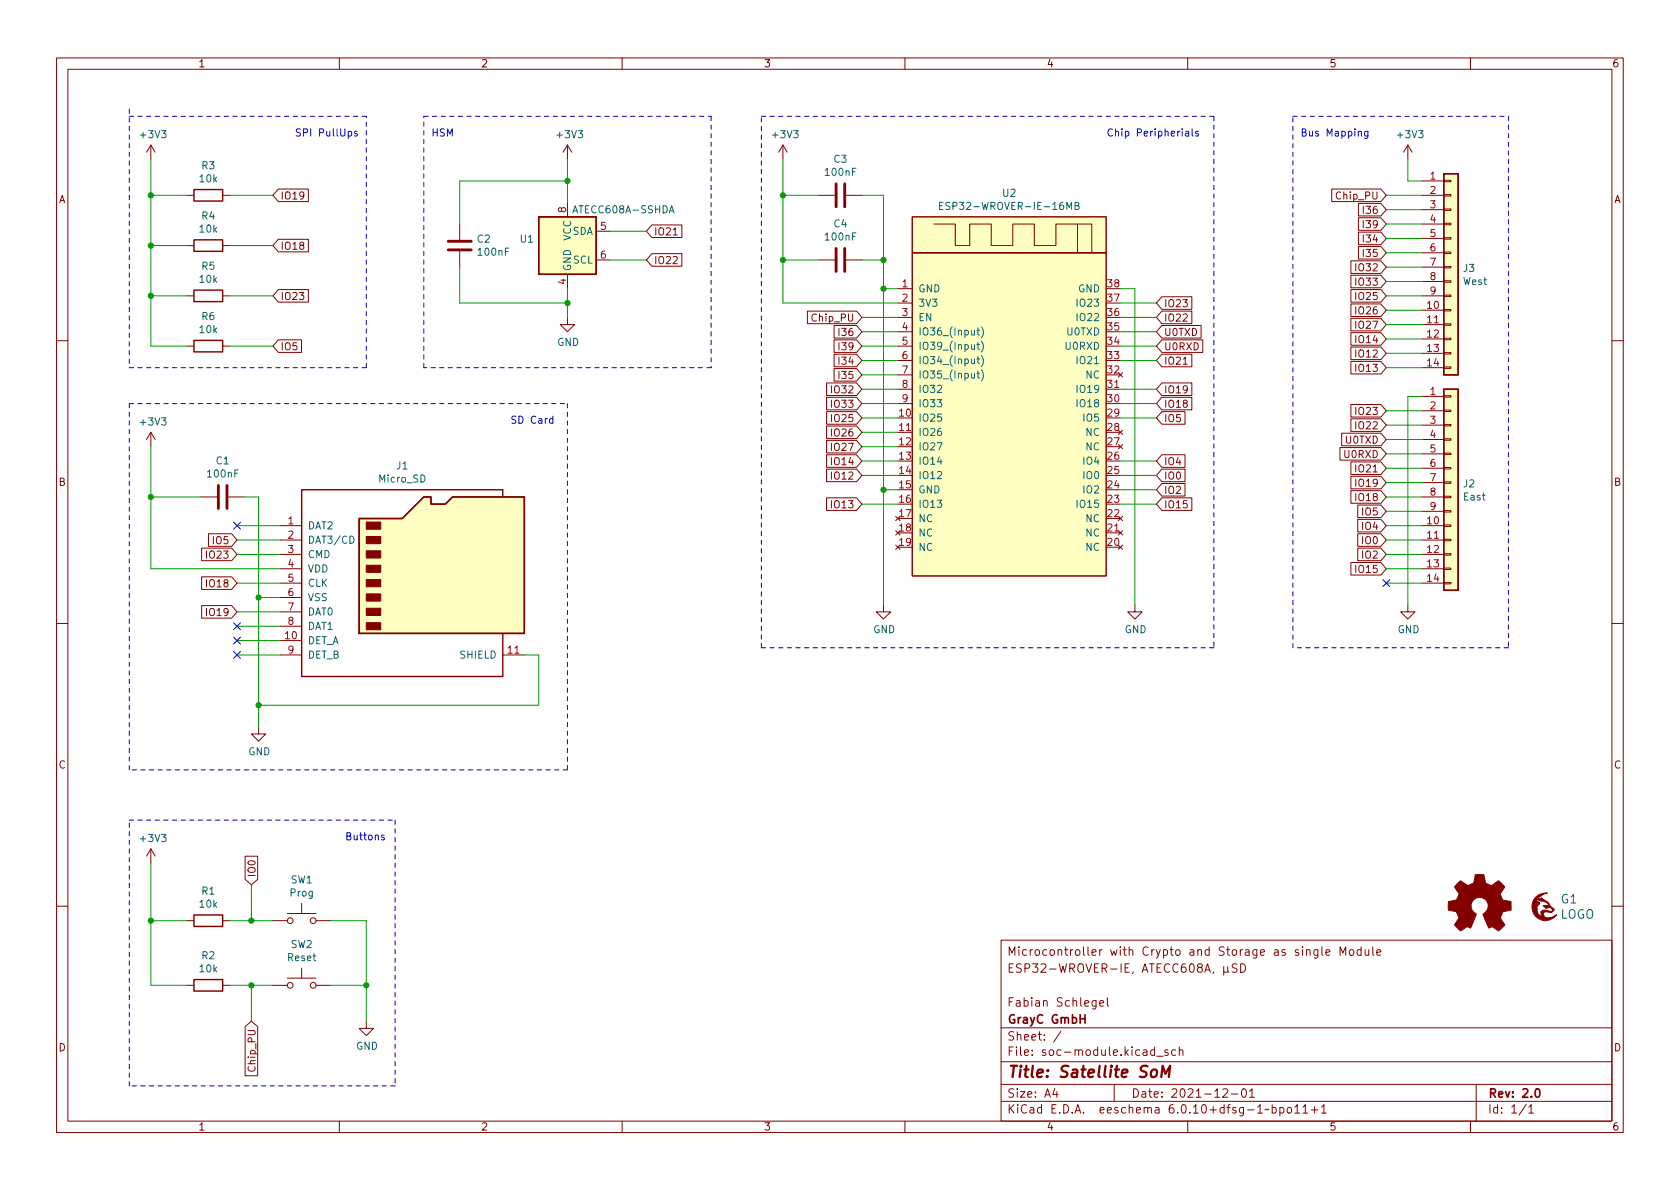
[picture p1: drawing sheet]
<svg xmlns="http://www.w3.org/2000/svg" width="297mm" height="210mm" viewBox="0 0 297 210" stroke-linecap="round" stroke-linejoin="round" font-family="sans-serif">
<g fill="none" stroke="#840000" stroke-width=".18">
<path d="M10 10.2h277v190.1h-277zM12 12.2h273v186.1h-273zM60 10.2v2M110 10.2v2M160 10.2v2M210 10.2v2M260 10.2v2M26.7 25.6v2.6M26.7 25.6l-.8 1.3M26.7 25.6l.7 1.3M33 34.5h1.3M39.4 34.5h1.2"/>
<path d="M49.2 33.4h5.3v2.2h-5.3l-.9-1.1zM81.3 39.6v2.8M100.3 25.6v2.6M100.3 35.8v2.5M100.3 25.6l-.7 1.3M100.3 25.6l.8 1.3M115.3 39.8h5.3v2.2h-5.3l-1-1.1zM138.4 25.6l-.7 1.3M138.4 25.6v2.6M138.4 25.6l.8 1.3M144.8 34.5h2.8M149.6 34.5h2.8"/>
<path d="M161.3 38.3h34.3v6.4h-34.3zM165.1 39.6h3.8v3.8h2.5v-3.8h3.9v3.8h3.8v-3.8h3.8v3.8h3.8v-3.8h3.8v5.1M190.5 39.6h2.5v5.1M235.5 33.4h8.7l.9 1.1-.9 1.1h-8.7zM240.2 38.5h4l.9 1.1-.9 1.1h-4zM240.2 36h4l.9 1.1-.9 1.1h-4zM248.9 25.6l-.7 1.3M248.9 25.6v2.6M248.9 25.6l.8 1.3M251.5 34.5h3.8M251.5 32h3.8M251.5 37.1h3.8"/>
<path d="M251.5 39.6h3.8M255.3 39.5h1.2v.2h-1.2zM255.3 37h1.2v.2h-1.2zM255.3 34.4h1.2v.3h-1.2zM255.3 31.9h1.2v.2h-1.2zM33 43.4h1.3M33 52.3h1.3M39.4 43.4h1.2M39.4 52.3h1.2M49.2 51.2h5.3v2.2h-5.3l-.9-1.1zM49.2 42.3h5.3v2.2h-5.3l-.9-1.1zM81.3 44.4v2.8"/>
<path d="M100.3 56.1v1.3h1.3l-1.3 1.3-1.2-1.3h1.2M100.3 48.5v2.5M105.4 40.9h2.5M105.4 46h2.5M115.3 44.9h5.3v2.2h-5.3l-1-1.1zM119 41.6h.8M142.8 55h8.6l1 1.1-1 1.1h-8.6zM144.8 46h2.8M147.5 57.6h3.9l1 1.1-1 1.1h-3.9zM149.6 46h2.8M158.7 51h2.6M158.7 53.6h2.6"/>
<path d="M158.7 56.1h2.6M158.7 58.7h2.6M161.3 44.7h34.3v57.1h-34.3zM205.4 57.6h7v2.2h-7l-.9-1.1zM205.4 52.5h5.3v2.2h-5.3l-.9-1.1zM205.4 55h5.3v2.2h-5.3l-.9-1.1zM238.9 56.3h5.3l.9 1.1-.9 1.1h-5.3zM238.9 46.1h5.3l.9 1.1-.9 1.1h-5.3zM238.9 48.7h5.3l.9 1.1-.9 1.1h-5.3zM238.9 53.7h5.3l.9 1.2-.9 1.1h-5.3zM238.9 58.8h5.3l.9 1.1-.9 1.1h-5.3zM238.9 51.2h5.3l.9 1.1-.9 1.1h-5.3z"/>
<path d="M240.2 41h4l.9 1.2-.9 1.1h-4zM240.2 43.6h4l.9 1.1-.9 1.1h-4zM251.5 52.3h3.8M251.5 54.9h3.8M251.5 57.4h3.8M251.5 59.9h3.8M251.5 42.2h3.8M251.5 44.7h3.8M251.5 47.2h3.8M251.5 49.8h3.8M255.3 59.8h1.2v.3h-1.2zM255.3 57.3h1.2v.2h-1.2z"/>
<path d="M255.3 54.7h1.2v.3h-1.2zM255.3 52.2h1.2v.2h-1.2zM255.3 49.7h1.2v.2h-1.2zM255.3 47.1h1.2v.3h-1.2zM255.3 44.6h1.2v.2h-1.2zM255.3 42h1.2v.3h-1.2zM10 60.2h2M26.7 76.4v2.6M26.7 76.4l-.8 1.3M26.7 76.4l.7 1.3M33 61.2h1.3M39.4 61.2h1.2"/>
<path d="M49.2 60.1h4.1v2.2h-4.1l-.9-1.1zM146.1 77.9h5.3l1 1.1-1 1.1h-5.3zM146.1 67.7h5.3l1 1.1-1 1.1h-5.3zM146.1 70.3h5.3l1 1.1-1 1.1h-5.3zM146.1 75.3h5.3l1 1.1-1 1.2h-5.3zM146.1 72.8h5.3l1 1.1-1 1.1h-5.3zM147.5 65.2h3.9l1 1.1-1 1.1h-3.9zM147.5 60.1h3.9l1 1.1-1 1.1h-3.9zM147.5 62.6h3.9l1 1.1-1 1.2h-3.9zM158.7 61.2h2.6M158.7 76.4h2.6M158.7 68.8h2.6"/>
<path d="M158.7 63.7h2.6M158.7 66.3h2.6M158.7 71.4h2.6M195.6 68.8h2.5M197.7 78.6l.8 .8M197.7 76.1l.8 .7M197.7 65.9l.8 .8M198.5 78.6l-.8 .8M198.5 76.1l-.8 .7M198.5 65.9l-.8 .8M205.4 72.8h4.1v2.2h-4.1l-.9-1.1zM205.4 70.3h5.3v2.2h-5.3l-.9-1.1z"/>
<path d="M205.4 60.1h7.3v2.2h-7.3l-.9-1.1zM205.4 62.6h5.3v2.3h-5.3l-.9-1.2zM205.4 67.7h5.3v2.2h-5.3l-.9-1.1zM209.2 64.4h.7M236.9 79.1h7.3l.9 1.2-.9 1.1h-7.3zM237.2 76.6h7l.9 1.1-.9 1.1h-7zM238.9 61.4h5.3l.9 1.1-.9 1.1h-5.3zM238.9 63.9h5.3l.9 1.1-.9 1.1h-5.3zM238.9 71.5h5.3l.9 1.1-.9 1.1h-5.3zM238.9 74.1h5.3l.9 1.1-.9 1.1h-5.3zM251.5 62.5h3.8M251.5 65h3.8"/>
<path d="M251.5 70.1h3.8M251.5 72.6h3.8M251.5 75.2h3.8M251.5 77.7h3.8M255.3 64.9h1.2v.2h-1.2zM255.3 62.4h1.2v.2h-1.2zM255.3 77.6h1.2v.2h-1.2zM255.3 75.1h1.2v.2h-1.2zM255.3 72.5h1.2v.3h-1.2zM255.3 70h1.2v.2h-1.2zM285 60.2h2M35.6 87.9h2.8"/>
<path d="M35.7 96.9h5.3l.9 1.1-.9 1.1h-5.3zM36.9 94.4h4.1l.9 1.1-.9 1.1h-4.1zM40.4 87.9h2.8M49.5 93h3.8M49.5 95.5h3.8M49.5 98h3.8M146.1 80.4h5.3l1 1.1-1 1.1h-5.3zM146.1 83h5.3l1 1.1-1 1.1h-5.3zM146.1 88h5.3l1 1.1-1 1.2h-5.3zM158.4 91.3l.7 .8M158.4 93.8l.7 .8M158.4 96.4l.7 .7"/>
<path d="M159.1 91.3l-.7 .8M159.1 93.8l-.7 .8M159.1 96.4l-.7 .7M195.6 94.2h2.5M197.7 96.4l.8 .7M197.7 93.8l.8 .8M197.7 91.3l.8 .8M198.5 96.4l-.8 .7M198.5 93.8l-.8 .8M198.5 91.3l-.8 .8M205.4 80.4h4.1v2.2h-4.1l-.9-1.1zM205.4 88h5.3v2.3h-5.3l-.9-1.2z"/>
<path d="M205.4 85.5h4.1v2.2h-4.1l-.9-1.1zM205.4 83h4.1v2.2h-4.1l-.9-1.1zM238.9 81.7h5.3l.9 1.1-.9 1.1h-5.3zM238.9 84.2h5.3l.9 1.1-.9 1.1h-5.3zM238.9 86.8h5.3l.9 1.1-.9 1.1h-5.3zM238.9 99.5h5.3l.9 1.1-.9 1.1h-5.3zM240.1 91.8h4.1l.9 1.2-.9 1.1h-4.1zM240.1 89.3h4.1l.9 1.1-.9 1.1h-4.1zM240.1 94.4h4.1l.9 1.1-.9 1.1h-4.1zM240.1 96.9h4.1l.9 1.1-.9 1.1h-4.1zM251.5 87.9h3.8M251.5 93h3.8"/>
<path d="M251.5 95.5h3.8M251.5 98h3.8M251.5 80.3h3.8M251.5 82.8h3.8M251.5 85.3h3.8M251.5 90.4h3.8M255.3 97.9h1.2v.3h-1.2zM255.3 95.4h1.2v.2h-1.2zM255.3 92.8h1.2v.3h-1.2zM255.3 90.3h1.2v.2h-1.2zM255.3 87.8h1.2v.2h-1.2zM255.3 85.2h1.2v.3h-1.2z"/>
<path d="M255.3 82.7h1.2v.2h-1.2zM255.3 80.1h1.2v.3h-1.2zM10 110.2h2M35.7 102h5.3l.9 1.1-.9 1.1h-5.3zM35.7 107.1h5.3l.9 1.1-.9 1.1h-5.3zM49.5 100.6h3.8M49.5 103.1h3.8M49.5 113.3h3.8M49.5 115.8h3.8M49.5 105.7h3.8M49.5 108.2h3.8M49.5 110.7h3.8"/>
<path d="M88.9 115.8h3.8M156.2 106.9v1.3h1.3l-1.3 1.3-1.3-1.3h1.3M200.7 106.9v1.3h1.2l-1.2 1.3-1.3-1.3h1.3M248.9 106.9v1.3h1.3l-1.3 1.3-1.3-1.3h1.3M251.5 100.6h3.8M251.5 103.1h3.8M255.3 103h1.2v.2h-1.2zM255.3 100.5h1.2v.2h-1.2zM285 110.2h2M45.7 128.5v1.3h1.3l-1.3 1.3-1.3-1.3h1.3M26.7 150.1l-.8 1.3M26.7 150.1v2.5"/>
<path d="M26.7 150.1l.7 1.3M43.3 151.4h2.3v4.1l-1.2 1-1.1-1zM53.3 159.8v1.7M10 160.2h2M33 162.8h1.3M33 174.2h1.3M39.4 162.8h1.2M39.4 174.2h1.2M48.3 162.8h2.5M48.3 174.2h2.5M50.8 161.5h5.1M50.8 173h5.1"/>
<path d="M53.3 171.2v1.8M55.9 162.8h2.5M55.9 174.2h2.5M177 166.3h108v32h-108zM178.4 171.1h.5M179.1 170.4h-.7v1.5h.7M180.6 170.5l-.6-.1-.2 .2v.4l.6 .3 .2 .3-.3 .3h-.6M181.2 171.2l.7-.1 .2-.2-.1-.3-.2-.2h-.6v1.5M182.6 170.4h.9l-.5 .6 .4 .1v.7l-.2 .1h-.4l-.2-.1M184.1 170.6l.5-.2 .3 .2v.3l-.9 1h.9M185.6 171.4h1.1M187.3 170.4l.3 1.5 .3-1 .3 1 .4-1.5"/>
<path d="M189.1 171.2l.8-.1 .1-.2-.1-.3-.2-.2h-.6v1.5M189.5 171.2l.5 .7M190.6 170.6a.5 .5 0 0 1 .6-.2 .5 .5 0 0 1 .4 .5v.5a.5 .5 0 0 1-.5 .6 .5 .5 0 0 1-.5-.6zM192 170.4l.5 1.5 .5-1.5M193.5 171.1h.5M193.8 176.9v1.2l-.3 .3h-.4M193.8 177l-.4-.1-.3 .3v.4l.1 .3h.6M194.2 170.4h-.7v1.5h.7M194.4 177.4l.7-.1v-.3l-.5-.1-.2 .2 .1 .8h.6M194.9 171.2l.7-.1 .1-.2-.1-.3-.2-.2h-.5v1.5M195.2 171.2l.5 .7M195.8 176.4v1.3l.2 .2"/>
<path d="M196.4 171.4h1.1M198.2 170.4v1.5M198.9 171.1h.5M199.6 170.4h-.7v1.5h.7M200.4 171.9l-.2 .2M201.9 171.9l.5-1.5 .5 1.5M202.1 171.5h.7M203.2 170.4h.9M203.6 170.4v1.5M204.6 171.1h.5M205.3 170.4h-.7v1.5h.7M206.8 170.6a.6 .6 0 0 0-.8 0 .6 .6 0 0 0-.1 .7 .56 .56 0 0 0 .3 .6 .56 .56 0 0 0 .6-.1"/>
<path d="M208.3 170.6a.6 .6 0 0 0-.8 0 .6 .6 0 0 0-.1 .7 .56 .56 0 0 0 .3 .6 .56 .56 0 0 0 .6-.1M209.6 170.4a.59 .59 0 0 0-.7 .7v.5l.1 .3h.4l.2-.1 .1-.5-.1-.2-.5-.1-.2 .3M210.4 170.6l.2-.2a.81 .81 0 0 1 .6 .7 .81 .81 0 0 1-.3 .8h-.1a.81 .81 0 0 1-.4-1.3zM212 171.1l-.3-.3 .1-.2 .2-.2 .4 .1 .2 .2-.1 .2-.6 .2-.2 .3 .1 .4 .2 .1h.4l.2-.3v-.2l-.3-.3M213 171.9l.5-1.5 .5 1.5M213.1 171.5h.8M214.6 171.9l-.2 .2M216.4 170.9v1.5M217.1 171.7l.2 .2M217.1 170.9l-.1 1h-.4l-.2-.2M218.7 170.5l-.6-.1-.2 .2v.4l.7 .3 .1 .3-.3 .3h-.5M219.4 170.4a.76 .76 0 0 1 .8 .8 .76 .76 0 0 1-.8 .7z"/>
<path d="M231 168.1l.2-.2 .4 .1v.9M233 167.9v1.2l-.3 .3h-.3M233 168l-.4-.1-.3 .3v.4l.1 .3h.6M233.7 167.4v1.3l.2 .2M234.4 168.4l.7-.1v-.3l-.5-.1-.2 .2 .1 .8h.6M236.9 168.9v-1.5l.5 1.1 .5-1.1v1.5M238.7 168l.4-.1 .3 .3v.4l-.3 .3h-.4l-.1-.3v-.4zM240.6 168l-.4-.1-.3 .3v.4l.2 .3h.5M240.6 167.4v1.5M241.4 167.9v1h.4l.2-.1M242 167.9v1M242.7 167.4v1.3l.2 .2"/>
<path d="M243.4 168.4l.7-.1v-.3l-.5-.1-.2 .2 .1 .8h.6M285 160.2h2M43.3 181.5l1.1-.9 1.2 .9v8.7h-2.3zM60 198.3v2M64.8 180.6v1.3h1.2l-1.2 1.2-1.3-1.2h1.3M110 198.3v2M160 198.3v2M177 194.8h108M177 191.8h108M177 187.8h108M177 181.8h108M186.5 192.5l-.4 1h1"/>
<path d="M186.9 193v1M187.6 182.4l-1.3 1.9M197 191.8v3M204.1 185.7l-.4-.1-.3 .3v.4l.2 .3h.5M204.1 185.1v1.5M204.5 186.8h1.1M206.5 185.7l-.4-.1-.2 .2 .1 .3 .5 .1v.4h-.6M207.9 185.7l-.5-.1-.3 .3v.4l.2 .3h.6M208.5 185.8l.2-.2 .4 .1v.9M208.5 185.1v1.5M210 198.3v2M216.2 192.7l.6-.2 .2 .2 .1 .3-1 1h1"/>
<path d="M217.7 193.5h1.2M219.7 192.6l.2-.1a.81 .81 0 0 1 .5 .7 .81 .81 0 0 1-.3 .8h-.1a.81 .81 0 0 1-.6-.6 .81 .81 0 0 1 .3-.8zM220.9 193l.5-.5v1.5M220.9 194h.9M224.4 196.1l-.3 .2-.2-.2-.3 .2M224.9 195.9l.5-.1 .2 .3v.4l-.1 .3h-.6M224.9 195.3v1.5M226.3 195.9l.4-.1 .3 .3v.4l-.1 .3h-.6M226.3 195.8v1.5M227.7 195.9l.4-.1 .3 .3v.4l-.3 .3h-.4l-.1-.3v-.4zM228.9 195.8l.5-.5v1.5M228.9 196.8h.9"/>
<path d="M230.4 195.8l.4-.5v1.5M230.4 196.8h.8M231.9 196.3h1.1M232.4 195.7v1.1M233.6 195.8l.5-.5v1.5M233.6 196.8h.9M260 198.3v2M261 191.8v6.5M269.9 195.3l-1.3 1.9M270.3 195.8l.4-.5v1.5M270.3 196.8h.9"/>
<circle cx="51.3" cy="162.8" r=".51"/>
<circle cx="51.3" cy="174.2" r=".51"/>
<circle cx="55.4" cy="174.2" r=".51"/>
<circle cx="55.4" cy="162.8" r=".51"/>
</g>
<path d="M191.8 179.4v1.5M191 180.1h.8M271.6 192.6l.2-.1a.82 .82 0 0 1 .6 .7 .82 .82 0 0 1-.3 .8h-.2a.81 .81 0 0 1-.6-.6 .81 .81 0 0 1 .3-.8z" fill="none" stroke="#840000" stroke-width=".3"/>
<path d="M203.7 189.3a.52 .52 0 0 1 .5-.2 .52 .52 0 0 1 .4 .4l-.1 .6a.55 .55 0 0 1-.5 .4 .55 .55 0 0 1-.5-.4zM205.3 190.5l.3-2 .5 1.4 .8-1.4-.2 2" fill="none" stroke="#840000" stroke-width=".4"/>
<path d="M147.8 32.5v4.1M149.4 32.5v4.1M79.2 44.2h4.1M79.2 42.7h4.1M147.8 43.9v4.1M149.4 43.9v4.1M38.6 85.8v4.1M40.1 85.8v4.1" fill="none" stroke="#840000" stroke-width=".51"/>
<path d="M34.3 33.5h5.1v2.1h-5.1zM95.2 38.3h10.2v10.2h-10.2zM255.3 30.7h2.5v35.6h-2.5zM34.3 42.4h5.1v2h-5.1zM34.3 51.3h5.1v2h-5.1zM34.3 60.2h5.1v2h-5.1zM255.3 68.8h2.5v35.6h-2.5zM63.5 91.7h7.6l3.8-3.8h1.3v1.2h2.5l1.3-1.2h12.7v24.1h-29.2zM88.9 87.9v-1.3h-35.6v33h35.6v-7.6M34.3 161.8h5.1v2h-5.1zM34.3 173.2h5.1v2.1h-5.1z" fill="none" stroke="#840000" stroke-width=".25"/>
<g fill="#ffffc2" stroke="#ffffc2" stroke-width=".18">
<path d="M95.2 38.3h10.2v10.2h-10.2z"/>
<path d="M255.3 30.7h2.5v35.6h-2.5z"/>
<path d="M255.3 68.8h2.5v35.6h-2.5z"/>
<path d="M161.3 44.7h34.3v57.1h-34.3z"/>
<path d="M161.3 38.3h34.3v6.4h-34.3z"/>
<path d="M63.5 91.7h7.6l3.8-3.8h1.3v1.2h2.5l1.3-1.2h12.7v24.1h-29.2z"/>
</g>
<g fill="none" stroke="#006464" stroke-width=".18">
<path d="M118.3 37.7l.5-1.3 .4 1.3M166.1 36.4h.5M166.7 35.8h-.6v1.2h.6M190.1 36.4l.5-.1 .1-.2v-.2l-.6-.1v1.2h.5l.1-.1 .1-.3-.3-.2M172.7 58.4h.5M172.9 58v1.1l.3 .1M173.5 57.8a1.46 1.46 0 0 1 0 1.9M172.7 60.9h.5M172.7 63.5h.5M172.7 66h.5M172.9 60.5v1.1l.3 .2M172.9 63.1v1l.3 .2"/>
<path d="M172.9 65.6v1.1l.3 .2M173.5 60.3a1.46 1.46 0 0 1 0 2M173.5 62.9a1.46 1.46 0 0 1 0 1.9M173.5 65.4a1.46 1.46 0 0 1 0 1.9M61.9 94.8a.64 .64 0 0 1 .7 .6 .64 .64 0 0 1-.7 .7z"/>
</g>
<g fill="#840000" stroke="#840000" stroke-width=".18">
<path d="M271.6 158.6a2.76 2.76 0 0 1 2-.7l-1.2 .5-.4 .5 .4 .1 .2-.2 .6 .4a1.65 1.65 0 0 1 .9 1.1l.7 .6a.73 .73 0 0 1-1 .4h-.6l-.3 .1a.67 .67 0 0 0 .2 .7 .67 .67 0 0 0 .7 .2 2.1 2.1 0 0 0 1.4-.6 2.37 2.37 0 0 1-3.1 .8 2.37 2.37 0 0 1-1.1-2.9h.9h-.9l.2-.4h.4l.1 .1 .5 .3a.68 .68 0 0 1-.4 .7v.3a1.25 1.25 0 0 0 .9 1.5l-.1-.2a.56 .56 0 0 1-.2-.6 .56 .56 0 0 1 .6-.4l1.4 .2 .1-.2-.2-.3-.3-.1-.7 .1-.2-.3h.3h-.3l-.3-.1 1-.1a1.38 1.38 0 0 0-1.4-.8l-.7-.2-.5 .1z"/>
<path d="M257.7 156.3l.6-.6 .8 .6a.62 .62 0 0 0 1 0h.2a1.62 1.62 0 0 0 .5-1.4l.1-.2h1.5l.1 .7a.74 .74 0 0 0 .7 1l.5 .2 1.3-.9 1 1.1-.4 .7a.75 .75 0 0 0-.1 1.2l.2 .5 1.5 .2v1.5l-1.4 .3-.1 .1a1.23 1.23 0 0 0-.3 1.2l.7 1-.1 .2-1 .9-.8-.5a.54 .54 0 0 0-.9 0l-1.1-2.4a2.33 2.33 0 0 0 .9-1.9 1.54 1.54 0 0 0-2.5-.7 1.54 1.54 0 0 0 .4 2.6l-1 2.4a.69 .69 0 0 0-1.1 .1l-.7 .4-1-1.1 .8-1.1-.3-.6a.71 .71 0 0 0-.9-.7l-.7-.2v-1.5h.4a1.11 1.11 0 0 0 1.3-.8 .72 .72 0 0 0-.2-1.2l-.4-.6z"/>
<path d="M64.8 110.1h2.5v1.3h-2.5z"/>
<path d="M64.8 107.6h2.5v1.2h-2.5z"/>
<path d="M64.8 105h2.5v1.3h-2.5z"/>
<path d="M64.8 102.5h2.5v1.3h-2.5z"/>
<path d="M64.8 99.9h2.5v1.3h-2.5z"/>
<path d="M64.8 97.4h2.5v1.3h-2.5z"/>
<path d="M64.8 94.9h2.5v1.2h-2.5z"/>
<path d="M64.8 92.3h2.5v1.3h-2.5z"/>
</g>
<path d="M61.6 23.3l.3-.1 .3 .3-.1 .5h-.5M63.2 23.3l-.3-.1-.2 .2v.2l.5 .1v.3h-.5M209.6 23.3h.5l.1 .8M210.2 23.5l-.5 .1-.1 .2 .1 .3 .5-.1M210.8 22.8v1.1l.2 .2M211.9 23.3l-.3-.1-.2 .2v.2l.5 .1v.3h-.5M241.9 23.2v1l-.3 .3-.3-.1M241.9 23.3l-.4-.1-.2 .3 .1 .5h.5M97.7 74.1l-.3-.1-.3 .3 .2 .5h.4M97.7 73.6v1.3M67.9 147.7h-.3l-.2 .2 .1 .1 .4 .2v.3h-.5" fill="none" stroke="#0000c2" stroke-width=".18"/>
<g fill="none" stroke="#0000c2" stroke-width=".18" stroke-dasharray=".8 .8">
<path d="M22.9 19.3v45.7M64.8 20.6h-41.9M74.9 20.6h50.8M125.7 20.6v44.4M134.6 20.6h80M214.6 20.6v93.9M228.6 20.6h38.1M266.7 20.6v93.9M22.9 65h41.9M22.9 71.4h77.4M64.8 65v-44.4M74.9 65v-44.4"/>
<path d="M100.3 71.4v64.7M125.7 65h-50.8M134.6 114.5v-93.9M214.6 114.5h-80M228.6 114.5v-93.9M266.7 114.5h-38.1M22.9 136.1v-64.7M100.3 136.1h-77.4M22.9 145h46.9M69.8 145v47M22.9 192v-47M69.8 192h-46.9"/>
</g>
<g fill="none" stroke="#009600" stroke-width=".18">
<path d="M26.7 28.2v33h6.3M26.7 34.5h6.3M40.6 34.5h7.7M100.3 28.2v7.6M100.3 32h-19v7.6M138.4 28.2v25.4h20.3M138.4 34.5h6.4M152.4 34.5h3.8v72.4M245.1 37.1h6.4M245.1 34.5h6.4M245.1 39.6h6.4M248.9 28.2v3.8h2.6"/>
<path d="M26.7 52.3h6.3M26.7 43.4h6.3M40.6 52.3h7.7M40.6 43.4h7.7M81.3 47.2v6.4h19M100.3 51v5.1M107.9 46h6.4M107.9 40.9h6.4M138.4 46h6.4M152.4 58.7h6.3M152.4 46h3.8M152.4 56.1h6.3"/>
<path d="M156.2 51h2.5M198.1 58.7h6.4M198.1 53.6h6.4M198.1 51h2.6v55.9M198.1 56.1h6.4M245.1 52.3h6.4M245.1 57.4h6.4M245.1 42.2h6.4M245.1 44.7h6.4M245.1 49.8h6.4M245.1 59.9h6.4M245.1 47.2h6.4"/>
<path d="M245.1 54.9h6.4M26.7 79v21.6h22.8M40.6 61.2h7.7M152.4 68.8h6.3M152.4 71.4h6.3M152.4 66.3h6.3M152.4 61.2h6.3M152.4 63.7h6.3M152.4 73.9h6.3M152.4 76.4h6.3M152.4 79h6.3M198.1 68.8h6.4"/>
<path d="M198.1 71.4h6.4M198.1 61.2h6.4M198.1 63.7h6.4M198.1 73.9h6.4M245.1 77.7h6.4M245.1 75.2h6.4M245.1 65h6.4M245.1 62.5h6.4M245.1 72.6h6.4M251.5 70.1h-2.6v36.8M26.7 87.9h8.9M41.9 98h7.6"/>
<path d="M41.9 93h7.6M41.9 95.5h7.6M43.2 87.9h2.5v40.6M152.4 81.5h6.3M152.4 89.1h6.3M152.4 84.1h6.3M156.2 86.6h2.5M198.1 86.6h6.4M198.1 81.5h6.4M198.1 89.1h6.4M198.1 84.1h6.4M245.1 98h6.4"/>
<path d="M245.1 85.3h6.4M245.1 87.9h6.4M245.1 80.3h6.4M245.1 93h6.4M245.1 95.5h6.4M245.1 82.8h6.4M245.1 90.4h6.4M41.9 115.8h7.6M41.9 110.7h7.6M41.9 113.3h7.6M41.9 103.1h7.6M41.9 108.2h7.6"/>
<path d="M45.7 105.7h3.8M92.7 115.8h2.5v8.9h-49.5M245.1 103.1h6.4M245.1 100.6h6.4M26.7 152.6v21.6h6.3M44.4 156.5v6.3M26.7 162.8h6.3M40.6 174.2h7.7M40.6 162.8h7.7M44.4 174.2v6.4M58.4 162.8h6.4v17.8M58.4 174.2h6.4"/>
</g>
<path d="M41.3 92.3l1.2 1.3M42.5 92.3l-1.2 1.3M41.3 115.2l1.2 1.2M41.3 110.1l1.2 1.2M41.3 112.7l1.2 1.2M42.5 115.2l-1.2 1.2M42.5 110.1l-1.2 1.2M42.5 112.7l-1.2 1.2M244.5 102.5l1.2 1.2M245.7 102.5l-1.2 1.2" fill="none" stroke="#000084" stroke-width=".18"/>
<g fill="#009600" stroke="#009600" stroke-width=".18">
<circle cx="26.7" cy="52.3" r=".46"/>
<circle cx="26.7" cy="43.4" r=".46"/>
<circle cx="26.7" cy="34.5" r=".46"/>
<circle cx="26.7" cy="87.9" r=".46"/>
<circle cx="138.4" cy="46" r=".46"/>
<circle cx="138.4" cy="34.5" r=".46"/>
<circle cx="26.7" cy="162.8" r=".46"/>
<circle cx="64.8" cy="174.2" r=".46"/>
<circle cx="44.4" cy="174.2" r=".46"/>
<circle cx="44.4" cy="162.8" r=".46"/>
<circle cx="100.3" cy="53.6" r=".46"/>
<circle cx="100.3" cy="32" r=".46"/>
<circle cx="156.2" cy="51" r=".46"/>
<circle cx="156.2" cy="86.6" r=".46"/>
<circle cx="156.2" cy="46" r=".46"/>
<circle cx="45.7" cy="105.7" r=".46"/>
<circle cx="45.7" cy="124.7" r=".46"/>
</g>
<text font-size="2.8" fill="#840000" x="178" y="190.6">Title: Satellite SoM</text>
<g font-size="2.1" fill="#006464">
<text x="276" y="159.8">G1</text>
<text x="275.8" y="162.5">LOGO</text>
</g>
<g font-size="2.1" fill="#840000">
<text x="178" y="169">Microcontroller with Crypto and Storage as single Module</text>
<text x="178" y="178">Fabian Schlegel</text>
<text x="178" y="184">Sheet: /</text>
<text x="178" y="181">GrayC GmbH</text>
<text x="178" y="186.7">File: soc-module.kicad_sch</text>
<text x="178" y="196.9">KiCad E.D.A. eeschema 6.0.10+dfsg-1~bpo11+1</text>
<text x="178" y="194.1">Size: A4</text>
<text x="200" y="194.1">Date: 2021-12-01</text>
<text x="263" y="194.1">Rev: 2.0</text>
<text x="263" y="196.9">Id: 1/1</text>
</g>
<g font-size="1.8" fill="#840000">
<text x="35" y="11.9">1</text>
<text x="85" y="11.9">2</text>
<text x="135" y="11.9">3</text>
<text x="185" y="11.9">4</text>
<text x="235" y="11.9">5</text>
<text x="285" y="11.9">6</text>
<text x="10.3" y="35.9">A</text>
<text x="49.5" y="35.3">IO19</text>
<text x="236.5" y="35.3">Chip_PU</text>
<text x="285.3" y="35.9">A</text>
<text x="115.6" y="41.6">IO21</text>
<text x="241.4" y="40.3">I39</text>
<text x="241.4" y="37.8">I36</text>
<text x="49.5" y="44.2">IO18</text>
<text x="115.6" y="46.7">IO22</text>
<text x="240" y="48">IO32</text>
<text x="241.4" y="42.9">I34</text>
<text x="241.4" y="45.4">I35</text>
<text x="49.5" y="53">IO23</text>
<text x="240" y="50.5">IO33</text>
<text x="240" y="53">IO25</text>
<text x="143.8" y="56.9">Chip_PU</text>
<text x="148.7" y="59.4">I36</text>
<text x="205.7" y="59.4">U0TXD</text>
<text x="205.7" y="54.3">IO23</text>
<text x="205.7" y="56.9">IO22</text>
<text x="240" y="58.1">IO27</text>
<text x="240" y="55.6">IO26</text>
<text x="49.5" y="61.9">IO5</text>
<text x="148.7" y="61.9">I39</text>
<text x="148.7" y="64.5">I34</text>
<text x="205.7" y="61.9">U0RXD</text>
<text x="205.7" y="64.5">IO21</text>
<text x="240" y="63.2">IO12</text>
<text x="240" y="60.7">IO14</text>
<text x="240" y="65.7">IO13</text>
<text x="147.3" y="69.6">IO32</text>
<text x="148.7" y="67">I35</text>
<text x="205.7" y="69.6">IO19</text>
<text x="147.3" y="72.1">IO33</text>
<text x="147.3" y="77.2">IO26</text>
<text x="147.3" y="74.6">IO25</text>
<text x="205.7" y="74.6">IO5</text>
<text x="205.7" y="72.1">IO18</text>
<text x="240" y="73.4">IO23</text>
<text x="240" y="75.9">IO22</text>
<text x="147.3" y="79.7">IO27</text>
<text x="147.3" y="82.3">IO14</text>
<text x="205.7" y="82.3">IO4</text>
<text x="237.8" y="81">U0RXD</text>
<text x="238" y="78.4">U0TXD</text>
<text x="240" y="83.5">IO21</text>
<text x="10.3" y="85.9">B</text>
<text x="147.3" y="84.8">IO12</text>
<text x="147.3" y="89.9">IO13</text>
<text x="205.7" y="89.9">IO15</text>
<text x="205.7" y="87.3">IO2</text>
<text x="205.7" y="84.8">IO0</text>
<text x="240" y="86.1">IO19</text>
<text x="240" y="88.6">IO18</text>
<text x="285.3" y="85.9">B</text>
<text x="241" y="93.7">IO4</text>
<text x="241" y="91.1">IO5</text>
<text x="36.8" y="98.8">IO23</text>
<text x="37.8" y="96.2">IO5</text>
<text x="240" y="101.3">IO15</text>
<text x="241" y="96.2">IO0</text>
<text x="241" y="98.8">IO2</text>
<text x="36.8" y="103.8">IO18</text>
<text x="36.8" y="108.9">IO19</text>
<text x="10.3" y="135.9">C</text>
<text x="285.3" y="135.9">C</text>
<text x="45.2" y="155.2" transform="rotate(-90 45.2 155.2)">IO0</text>
<text x="10.3" y="185.9">D</text>
<text x="285.3" y="185.9">D</text>
<text x="45.2" y="189.2" transform="rotate(-90 45.2 189.2)">Chip_PU</text>
<text x="35" y="199.9">1</text>
<text x="85" y="199.9">2</text>
<text x="135" y="199.9">3</text>
<text x="185" y="199.9">4</text>
<text x="235" y="199.9">5</text>
<text x="285" y="199.9">6</text>
</g>
<g font-size="1.8" fill="#006464">
<text x="25" y="24.4">+3V3</text>
<text x="35.7" y="29.9">R3</text>
<text x="98.6" y="24.4">+3V3</text>
<text x="136.7" y="24.4">+3V3</text>
<text x="147.5" y="28.8">C3</text>
<text x="247.2" y="24.4">+3V3</text>
<text x="35.4" y="32.2">10k</text>
<text x="146" y="31.1">100nF</text>
<text x="177.3" y="34.8">U2</text>
<text x="35.4" y="41.1">10k</text>
<text x="35.7" y="38.8">R4</text>
<text x="101.2" y="41.5">SDA</text>
<text x="101.7" y="37.7">ATECC608A-SSHDA</text>
<text x="147.5" y="40.2">C4</text>
<text x="167.6" y="37.1">ESP32-WROVER-IE-16MB</text>
<text x="35.7" y="47.7">R5</text>
<text x="84.4" y="42.9">C2</text>
<text x="84.7" y="45.2">100nF</text>
<text x="92" y="42.9">U1</text>
<text x="101" y="42.6" transform="rotate(-90 101 42.6)">VCC</text>
<text x="101.4" y="46.6">SCL</text>
<text x="146" y="42.5">100nF</text>
<text x="35.4" y="50">10k</text>
<text x="101" y="48" transform="rotate(-90 101 48)">GND</text>
<text x="162.3" y="51.7">GND</text>
<text x="190.6" y="51.7">GND</text>
<text x="258.7" y="50.4">West</text>
<text x="258.8" y="48.1">J3</text>
<text x="35.4" y="58.9">10k</text>
<text x="35.7" y="56.6">R6</text>
<text x="162.3" y="54.2">3V3</text>
<text x="162.3" y="56.8">EN</text>
<text x="162.3" y="59.3">IO36_(Input)</text>
<text x="188.8" y="59.3">U0TXD</text>
<text x="190.7" y="56.8">IO22</text>
<text x="190.7" y="54.2">IO23</text>
<text x="98.5" y="61.2">GND</text>
<text x="162.3" y="61.8">IO39_(Input)</text>
<text x="162.3" y="64.4">IO34_(Input)</text>
<text x="188.6" y="61.8">U0RXD</text>
<text x="190.7" y="64.4">IO21</text>
<text x="162.3" y="66.9">IO35_(Input)</text>
<text x="162.3" y="69.5">IO32</text>
<text x="190.7" y="69.5">IO19</text>
<text x="192" y="66.9">NC</text>
<text x="25" y="75.2">+3V3</text>
<text x="162.3" y="74.5">IO25</text>
<text x="162.3" y="77.1">IO26</text>
<text x="162.3" y="72">IO33</text>
<text x="190.7" y="72">IO18</text>
<text x="191.7" y="74.5">IO5</text>
<text x="192" y="77.1">NC</text>
<text x="38.2" y="82.1">C1</text>
<text x="70.1" y="83">J1</text>
<text x="162.3" y="79.6">IO27</text>
<text x="162.3" y="82.2">IO14</text>
<text x="191.7" y="82.2">IO4</text>
<text x="192" y="79.6">NC</text>
<text x="36.8" y="84.4">100nF</text>
<text x="67" y="85.3">Micro_SD</text>
<text x="162.3" y="84.7">IO12</text>
<text x="162.3" y="87.2">GND</text>
<text x="162.3" y="89.8">IO13</text>
<text x="190.7" y="89.8">IO15</text>
<text x="191.7" y="87.2">IO2</text>
<text x="191.7" y="84.7">IO0</text>
<text x="258.8" y="86.2">J2</text>
<text x="258.8" y="88.5">East</text>
<text x="54.4" y="93.6">DAT2</text>
<text x="162.3" y="92.3">NC</text>
<text x="162.3" y="94.9">NC</text>
<text x="192" y="94.9">NC</text>
<text x="192" y="92.3">NC</text>
<text x="54.4" y="96.1">DAT3/CD</text>
<text x="54.4" y="98.7">CMD</text>
<text x="54.4" y="101.2">VDD</text>
<text x="162.3" y="97.4">NC</text>
<text x="192" y="97.4">NC</text>
<text x="54.4" y="103.8">CLK</text>
<text x="54.4" y="106.3">VSS</text>
<text x="54.4" y="113.9">DET_A</text>
<text x="54.4" y="108.8">DAT0</text>
<text x="54.4" y="111.4">DAT1</text>
<text x="154.4" y="112">GND</text>
<text x="198.8" y="112">GND</text>
<text x="247.1" y="112">GND</text>
<text x="54.4" y="116.5">DET_B</text>
<text x="81.4" y="116.5">SHIELD</text>
<text x="43.9" y="133.5">GND</text>
<text x="25" y="148.9">+3V3</text>
<text x="35.4" y="160.5">10k</text>
<text x="35.7" y="158.2">R1</text>
<text x="51.3" y="158.5">Prog</text>
<text x="51.4" y="156.2">SW1</text>
<text x="51.4" y="167.6">SW2</text>
<text x="35.4" y="171.9">10k</text>
<text x="35.7" y="169.6">R2</text>
<text x="50.9" y="169.9">Reset</text>
<text x="62.9" y="185.6">GND</text>
</g>
<g font-size="1.8" fill="#0000c2">
<text x="52.1" y="24.1">SPI PullUps</text>
<text x="76.2" y="24.1">HSM</text>
<text x="195.6" y="24.1">Chip Peripherials</text>
<text x="229.9" y="24.1">Bus Mapping</text>
<text x="90.2" y="74.9">SD Card</text>
<text x="61" y="148.6">Buttons</text>
</g>
<g font-size="1.8" fill="#a90000">
<text x="252.9" y="31.7">1</text>
<text x="252.9" y="34.3">2</text>
<text x="100.1" y="37.6" transform="rotate(-90 100.1 37.6)">8</text>
<text x="106.2" y="40.6">5</text>
<text x="252.9" y="36.8">3</text>
<text x="252.9" y="39.4">4</text>
<text x="252.9" y="41.9">5</text>
<text x="106.2" y="45.7">6</text>
<text x="252.9" y="44.4">6</text>
<text x="252.9" y="47">7</text>
<text x="100.1" y="50.3" transform="rotate(-90 100.1 50.3)">4</text>
<text x="159.5" y="50.8">1</text>
<text x="159.5" y="53.3">2</text>
<text x="195.9" y="53.3">37</text>
<text x="195.9" y="50.8">38</text>
<text x="252.9" y="49.5">8</text>
<text x="252.9" y="52.1">9</text>
<text x="159.5" y="55.9">3</text>
<text x="159.5" y="58.4">4</text>
<text x="195.9" y="58.4">35</text>
<text x="195.9" y="55.9">36</text>
<text x="252.4" y="54.6">10</text>
<text x="252.4" y="57.1">11</text>
<text x="252.4" y="59.7">12</text>
<text x="159.5" y="61">5</text>
<text x="159.5" y="63.5">6</text>
<text x="195.9" y="63.5">33</text>
<text x="195.9" y="61">34</text>
<text x="252.4" y="62.2">13</text>
<text x="252.4" y="64.8">14</text>
<text x="159.5" y="66">7</text>
<text x="159.5" y="68.6">8</text>
<text x="159.5" y="71.1">9</text>
<text x="195.9" y="71.1">30</text>
<text x="195.9" y="68.6">31</text>
<text x="195.9" y="66">32</text>
<text x="252.9" y="69.8">1</text>
<text x="159" y="73.7">10</text>
<text x="159" y="76.2">11</text>
<text x="195.9" y="76.2">28</text>
<text x="195.9" y="73.7">29</text>
<text x="252.9" y="72.4">2</text>
<text x="252.9" y="74.9">3</text>
<text x="252.9" y="77.5">4</text>
<text x="159" y="78.7">12</text>
<text x="159" y="81.3">13</text>
<text x="159" y="83.8">14</text>
<text x="195.9" y="83.8">25</text>
<text x="195.9" y="81.3">26</text>
<text x="195.9" y="78.7">27</text>
<text x="252.9" y="80">5</text>
<text x="252.9" y="82.5">6</text>
<text x="159" y="86.4">15</text>
<text x="159" y="88.9">16</text>
<text x="195.9" y="88.9">23</text>
<text x="195.9" y="86.4">24</text>
<text x="252.9" y="85.1">7</text>
<text x="252.9" y="87.6">8</text>
<text x="50.9" y="92.7">1</text>
<text x="50.9" y="95.2">2</text>
<text x="159" y="91.4">17</text>
<text x="159" y="94">18</text>
<text x="195.9" y="94">21</text>
<text x="195.9" y="91.4">22</text>
<text x="252.4" y="92.7">10</text>
<text x="252.4" y="95.2">11</text>
<text x="252.9" y="90.2">9</text>
<text x="50.9" y="97.8">3</text>
<text x="50.9" y="100.3">4</text>
<text x="159" y="96.5">19</text>
<text x="195.9" y="96.5">20</text>
<text x="252.4" y="97.8">12</text>
<text x="252.4" y="100.3">13</text>
<text x="50.9" y="102.9">5</text>
<text x="50.9" y="105.4">6</text>
<text x="50.9" y="107.9">7</text>
<text x="252.4" y="102.9">14</text>
<text x="50.5" y="113">10</text>
<text x="50.9" y="110.5">8</text>
<text x="50.9" y="115.6">9</text>
<text x="89.8" y="115.6">11</text>
</g>
</svg>
